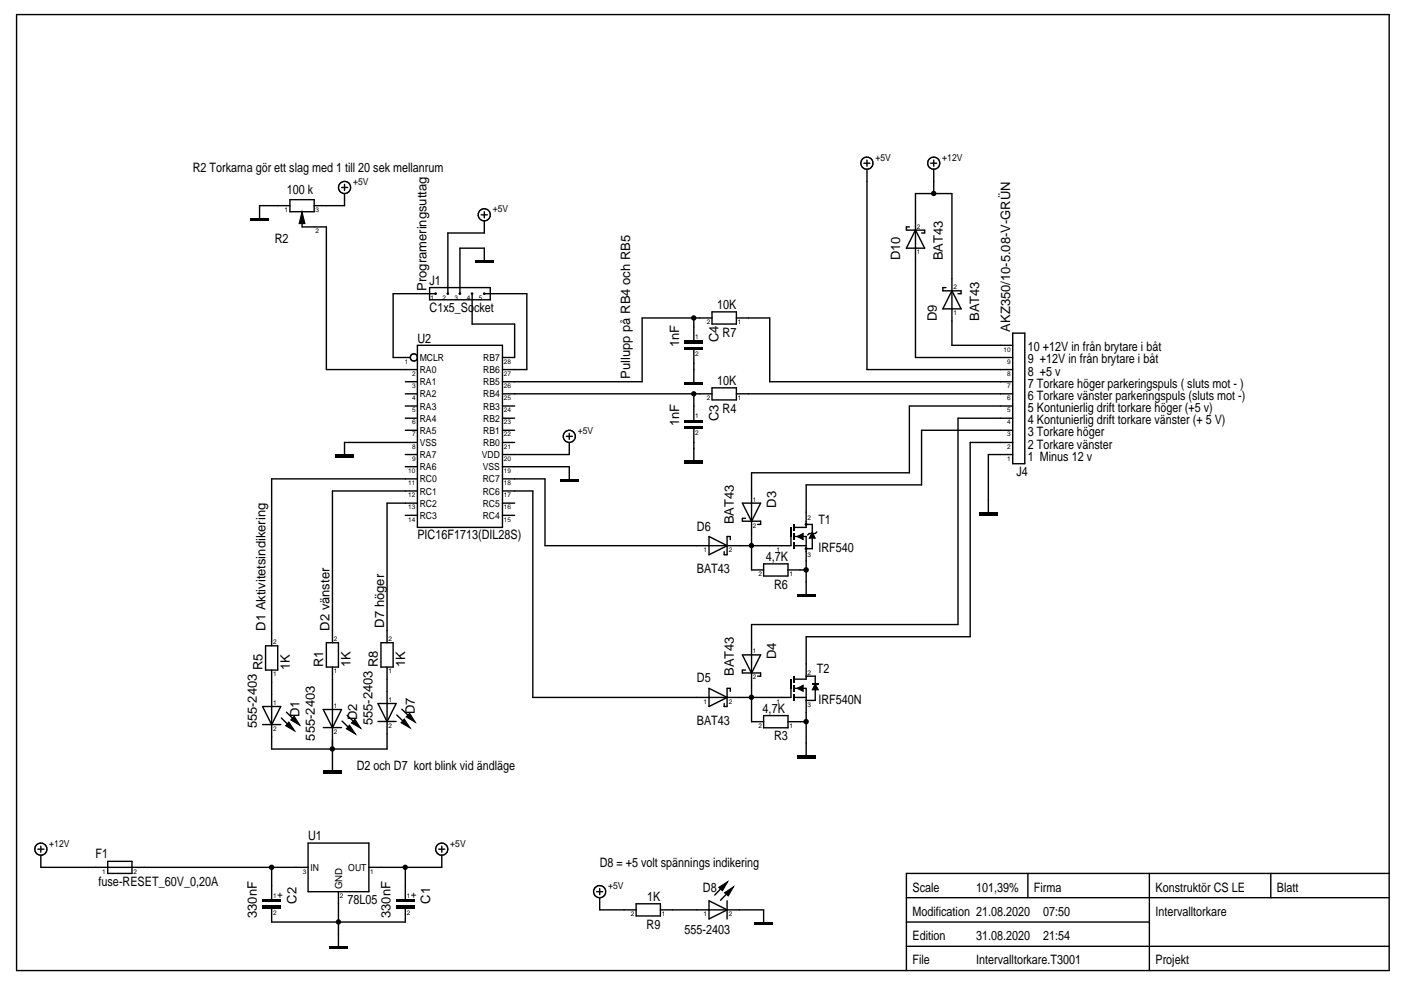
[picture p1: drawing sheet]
<svg xmlns="http://www.w3.org/2000/svg" width="297mm" height="210mm" viewBox="0 0 297 210" stroke-linecap="round" stroke-linejoin="round" font-family="sans-serif">
<g fill="none" stroke="#000" stroke-width=".3">
<path d="M3.5 3.1h291v202.7h-291zM72.4 39.8h1.3M73 39.1v1.3M183.2 34.6h1.2M183.8 34v1.2M183.8 35.9v42.5h30.9M197.3 34.6h1.3M198 34v1.2M198 35.9v5.1M61.5 43.6h-6.5v2.6M61.5 42.3h5.1v2.6h-5.1zM64.1 47.2v.9h5.1v30.3h19.3"/>
<path d="M73 41v2.6h-6.4M102 45.6h1.3M102.7 44.9v1.3M102.7 46.8v2.6h-7.7v12.9M102.7 55.2v-2.6h-5.2v9.7M192.8 48.1h-.6v.7h3.8v.6h-.6M194.1 48.8l1.9 3.8h-3.8zM88.5 73.2h18v38.6h-18zM91.1 61h12.8v2.6h-12.8zM92.4 62.3h-9v13.5h3.6M100.1 62.3v6.4h9v7.1h-2.6M102.7 62.3h9v16.1h-5.2"/>
<path d="M147.1 67.4v4.8M147.1 74.2v6.7M151 67.4h-14.9v13.5h-29.6M151 66.1h5.1v2.6h-5.1zM156.1 67.4h7.1v13.5h51.5M200.6 61h-.7v.7h3.9v.6h-.7M201.8 61.6l2 3.9h-3.9zM214.7 73.2h-12.9v-32.2h-7.7v34.8h20.6M214.7 70.6h2.6v27.7h-2.6zM85.9 80.9h2.6M85.9 83.5h2.6M85.9 86.1h2.6"/>
<path d="M85.9 88.7h2.6M85.9 91.2h2.6M85.9 96.4h2.6M85.9 99h2.6M88.5 93.8h-15.5v2.6M106.5 99h14.2v2.5M106.5 83.5h44.5M106.5 86.1h2.6M106.5 88.7h2.6M106.5 91.2h2.6M106.5 93.8h2.6M120.1 92.5h1.2"/>
<path d="M120.7 91.9v1.3M120.7 93.8v2.6h-14.2M147.1 83.5v5.5M147.1 90.9v6.8M151 82.2h5.1v2.6h-5.1zM156.1 83.5h58.6M214.7 96.4h-5.2v12.2M214.7 91.2h-19.3v11.6h-24.5v9h-2.6M214.7 93.8h-9v41.2h-34.8v9h-2.6M214.7 86.1h-21.9v14.1h-33.5v20.6h2.6M214.7 88.7h-11.6v43.7h-43.8v20.6h2.6M85.9 109.3h2.6"/>
<path d="M88.5 104.1h-18v32.2M88.5 106.7h-6.4v29.6M88.5 101.5h-30.9v35.4M106.5 101.5h9v14.2h52.2v-2M106.5 104.1h6.5v43.8h54.7v-2M106.5 106.7h2.6M106.5 109.3h2.6M150.3 113.7l3.9 2-3.9 1.9zM154.8 114.4v-.7h-.6v3.9h-.7v-.6M157.4 106.7h3.9l-2 3.8zM158.1 109.9h-.7v.6h3.9v.7h-.7M161.9 119.5h5.2v2.6h-5.2z"/>
<path d="M168.3 113.7h2.6v12.3M168.3 115.7h2.6M170.9 111.2h1.3v5.1h-1.3M173.2 112.8l-.4 .3h-1.2l-.4 .3M56.3 136.9h2.6v5.2h-2.6zM69.2 136.3h2.6v5.1h-2.6zM80.8 136.3h2.6v5.1h-2.6zM157.4 138.9h3.9l-2 3.8zM167.1 120.8h3.8M55.7 149.8h3.8l-1.9 3.8zM55.7 153.6h3.8M59.6 152.2l2 1.9"/>
<path d="M60.7 151l1.9 1.8M68.5 154.3h3.9M68.5 150.4h3.9l-1.9 3.9zM70.5 141.4v21.9M72.5 152.9l1.9 1.8M73.6 151.7l1.9 1.8M80.1 153h3.9M80.1 149.2h3.9l-1.9 3.8zM82.1 141.4v17.4h-24.5v-16.7M84.1 151.6l1.9 1.8M85.2 150.4l1.9 1.8M150.3 145.9l3.9 2-3.9 1.9z"/>
<path d="M154.8 146.6v-.7h-.6v3.9h-.7v-.6M158.1 142.1h-.7v.6h3.9v.7h-.7M161.9 151.7h5.2v2.6h-5.2zM167.1 153h3.8M168.3 145.9h2.6v14.2M168.3 147.9h2.6M170.9 143.4h1.9v1.6M172.8 145.9v2.6h-1.9M8.7 179.4v1.3M65.3 178.8h12.9v10.3h-12.9zM93.7 179.4v1.3M8 180h1.3"/>
<path d="M8.7 181.3v2.6h56.6M22.8 182.6h5.2v2.6h-5.2zM57.6 192.6v2.9h28.3v-2.9M57.6 183.9v6.8M71.8 189.1v11.5M85.9 183.9v6.8M93 180h1.3M93.7 181.3v2.6h-15.5M126.5 189.1h1.3M127.1 188.4v1.3M127.1 190.3v2.6h7.8M134.9 191.6h5.1v2.6h-5.1z"/>
<path d="M140 192.9h21.9v2.6M150.3 191l3.9 1.9-3.9 1.9zM153.4 187.9l-1.9 1.9M154.2 191v3.8M154.6 189l-1.8 1.9M192.2 195.5h51.5M192.2 190.3h102.3M217.9 185.2v5.1M243.7 185.2v20.6M269.4 185.2v5.1M294.5 185.2h-102.3v20.6M192.2 200.6h102.3"/>
<circle cx="73.1" cy="39.8" r="1.29"/>
<circle cx="183.8" cy="34.6" r="1.29"/>
<circle cx="198" cy="34.6" r="1.28"/>
<circle cx="102.7" cy="45.5" r="1.29"/>
<circle cx="87.8" cy="75.8" r=".76"/>
<circle cx="120.7" cy="92.5" r="1.29"/>
<circle cx="8.7" cy="180" r="1.29"/>
<circle cx="93.7" cy="180.1" r="1.28"/>
<circle cx="127.1" cy="189" r="1.29"/>
</g>
<g fill="#000">
<path d="M53.1 46.2h3.9v.6h-3.9zM100.7 55.2h3.9v.6h-3.9zM145.2 73.5h3.8v.7h-3.8zM145.2 72.2h3.8v.7h-3.8zM71.1 96.4h3.9v.6h-3.9zM145.2 97.7h3.8v.6h-3.8zM145.2 80.9h3.8v.7h-3.8zM145.2 90.3h3.8v.6h-3.8zM145.2 89h3.8v.6h-3.8zM118.8 101.5h3.8v.7h-3.8zM167.6 111.8h.3v1.9h-.3zM168.2 115h.3v1.3h-.3z"/>
<path d="M168.2 113.1h.3v1.3h-.3zM168.2 111.2h.3v1.3h-.3zM207.6 108.6h3.9v.7h-3.9zM169 126h3.8v.6h-3.8zM167.6 144h.3v1.9h-.3zM168.2 147.2h.3v1.3h-.3zM168.2 145.3h.3v1.3h-.3zM168.2 143.4h.3v1.3h-.3zM172.2 144.8h1.3v.3h-1.3zM68.5 163.3h3.9v.7h-3.9zM169 160.1h3.8v.6h-3.8zM55.7 191.9h3.8v.7h-3.8z"/>
<path d="M55.7 190.7h3.8v.6h-3.8zM84 191.9h3.9v.7h-3.9zM84 190.7h3.9v.6h-3.9zM160 195.5h3.9v.6h-3.9zM69.8 200.6h3.9v.7h-3.9z"/>
<circle cx="198" cy="41" r=".58"/>
<circle cx="92.4" cy="62.3" r=".29"/>
<circle cx="94.9" cy="62.3" r=".29"/>
<circle cx="97.5" cy="62.3" r=".29"/>
<circle cx="100.1" cy="62.3" r=".29"/>
<circle cx="102.7" cy="62.3" r=".29"/>
<circle cx="147.1" cy="67.4" r=".57"/>
<circle cx="147.1" cy="83.5" r=".57"/>
<circle cx="159.3" cy="115.7" r=".57"/>
<circle cx="170.9" cy="111.2" r=".32"/>
<circle cx="170.9" cy="116.3" r=".33"/>
<circle cx="170.9" cy="120.8" r=".58"/>
<circle cx="70.5" cy="158.8" r=".57"/>
<circle cx="159.3" cy="147.8" r=".57"/>
<circle cx="170.9" cy="153" r=".58"/>
<circle cx="57.6" cy="183.9" r=".58"/>
<circle cx="71.8" cy="195.5" r=".57"/>
<circle cx="85.9" cy="183.9" r=".57"/>
</g>
<g fill="#000" stroke="#000" stroke-width=".21">
<path d="M64 44.9l.7 2.5h-1.3zM169 113.7l1.3-.6v1.3zM172.2 112.8l.6 1.3h-1.2zM61.2 153.1l1.3 1.9-1.9-1.1zM62.4 151.8l1.2 2-2-1.1zM74.1 153.7l1.3 2-2-1.2zM75.2 152.5l1.3 1.9-2-1.1zM85.7 152.4l1.3 2-2-1.2zM86.8 151.2l1.3 1.9-2-1.1zM169 145.9l1.3-.6v1.3zM172.8 145l.7 1.3h-1.3zM152.4 188.2l1.9-1.3-1.1 2z"/>
<path d="M153.6 189.3l1.9-1.3-1.1 2z"/>
</g>
<g font-size="2.8">
<text x="40.9" y="36.5">R2 Torkarna gör ett slag med 1 till 20 sek mellanrum</text>
<text x="60.8" y="41">100 k</text>
<text x="58.3" y="51.4">R2</text>
<text x="190.9" y="55.2" transform="rotate(-90 190.9 55.2)">D10</text>
<text x="199.9" y="55.2" transform="rotate(-90 199.9 55.2)">BAT43</text>
<text x="90.4" y="61.6" transform="rotate(-90 90.4 61.6)">Programeringsuttag</text>
<text x="91.1" y="60.3">J1</text>
<text x="152" y="65.6">10K</text>
<text x="91.1" y="66.1">C1x5_Socket</text>
<text x="153.2" y="71.4">R7</text>
<text x="198.6" y="68.1" transform="rotate(-90 198.6 68.1)">D9</text>
<text x="207.6" y="68.1" transform="rotate(-90 207.6 68.1)">BAT43</text>
<text x="214.2" y="70.3" transform="rotate(-90 214.2 70.3)">AKZ350/10-5.08-V-GRÜN</text>
<text x="88.5" y="72.7">U2</text>
<text x="144" y="73.7" transform="rotate(-90 144 73.7)">1nF</text>
<text x="152.4" y="72.5" transform="rotate(-90 152.4 72.5)">C4</text>
<text x="217.9" y="77.1">9 +12V in från brytare i båt</text>
<text x="217.9" y="74.5">10 +12V in från brytare i båt</text>
<text x="133.6" y="80.3" transform="rotate(-90 133.6 80.3)">Pullupp på RB4 och RB5</text>
<text x="152" y="81.7">10K</text>
<text x="217.9" y="82.2">7 Torkare höger parkeringspuls ( sluts mot - )</text>
<text x="217.9" y="79.7">8 +5 v</text>
<text x="152.4" y="89.3" transform="rotate(-90 152.4 89.3)">C3</text>
<text x="153.2" y="87.5">R4</text>
<text x="217.9" y="84.8">6 Torkare vänster parkeringspuls (sluts mot -)</text>
<text x="217.9" y="87.4">5 Kontunierlig drift torkare höger (+5 v)</text>
<text x="217.9" y="89.9">4 Kontunierlig drift torkare vänster (+ 5 V)</text>
<text x="144" y="90.4" transform="rotate(-90 144 90.4)">1nF</text>
<text x="217.9" y="95.1">2 Torkare vänster</text>
<text x="217.9" y="92.5">3 Torkare höger</text>
<text x="215.5" y="101">J4</text>
<text x="217.9" y="97.7">1 Minus 12 v</text>
<text x="164.6" y="107.6" transform="rotate(-90 164.6 107.6)">D3</text>
<text x="147.7" y="112.5">D6</text>
<text x="155.6" y="111.2" transform="rotate(-90 155.6 111.2)">BAT43</text>
<text x="173.5" y="111.2">T1</text>
<text x="88.5" y="114.4">PIC16F1713(DIL28S)</text>
<text x="162.3" y="119">4,7K</text>
<text x="173.5" y="117">IRF540</text>
<text x="147.7" y="121.5">BAT43</text>
<text x="164.1" y="124.8">R6</text>
<text x="56.3" y="133.7" transform="rotate(-90 56.3 133.7)">D1 Aktivitetsindikering</text>
<text x="69.8" y="133.7" transform="rotate(-90 69.8 133.7)">D2 vänster</text>
<text x="81.4" y="133.1" transform="rotate(-90 81.4 133.1)">D7 höger</text>
<text x="55.7" y="142.1" transform="rotate(-90 55.7 142.1)">R5</text>
<text x="61.5" y="142.1" transform="rotate(-90 61.5 142.1)">1K</text>
<text x="68.5" y="141.4" transform="rotate(-90 68.5 141.4)">R1</text>
<text x="74.3" y="141.4" transform="rotate(-90 74.3 141.4)">1K</text>
<text x="80.1" y="141.4" transform="rotate(-90 80.1 141.4)">R8</text>
<text x="85.9" y="141.4" transform="rotate(-90 85.9 141.4)">1K</text>
<text x="155.6" y="143.3" transform="rotate(-90 155.6 143.3)">BAT43</text>
<text x="164.6" y="139.8" transform="rotate(-90 164.6 139.8)">D4</text>
<text x="173.2" y="142.7">T2</text>
<text x="147.7" y="144.7">D5</text>
<text x="173.5" y="149.2">IRF540N</text>
<text x="54.5" y="154.5" transform="rotate(-90 54.5 154.5)">555-2403</text>
<text x="63.5" y="152" transform="rotate(-90 63.5 152)">D1</text>
<text x="75.7" y="152.7" transform="rotate(-90 75.7 152.7)">D2</text>
<text x="79" y="153.8" transform="rotate(-90 79 153.8)">555-2403</text>
<text x="88" y="151.4" transform="rotate(-90 88 151.4)">D7</text>
<text x="147.7" y="153.6">BAT43</text>
<text x="161.7" y="151.2">4,7K</text>
<text x="66.7" y="157" transform="rotate(-90 66.7 157)">555-2403</text>
<text x="164.1" y="157">R3</text>
<text x="75.6" y="163.3">D2 och D7 kort blink vid ändläge</text>
<text x="65.3" y="178.1">U1</text>
<text x="20.3" y="182">F1</text>
<text x="127.1" y="183.9">D8 = +5 volt spännings indikering</text>
<text x="20.9" y="187.8">fuse-RESET_60V_0,20A</text>
<text x="62.8" y="191.6" transform="rotate(-90 62.8 191.6)">C2</text>
<text x="73.7" y="191.6">78L05</text>
<text x="91.2" y="191.6" transform="rotate(-90 91.2 191.6)">C1</text>
<text x="137.2" y="191.1">1K</text>
<text x="149" y="189.1">D8</text>
<text x="193.5" y="189.1">Scale</text>
<text x="207" y="189.1">101,39%</text>
<text x="219.2" y="189.1">Firma</text>
<text x="245" y="189.1">Konstruktör CS LE</text>
<text x="270.7" y="189.1">Blatt</text>
<text x="54.5" y="194.6" transform="rotate(-90 54.5 194.6)">330nF</text>
<text x="82.8" y="194.6" transform="rotate(-90 82.8 194.6)">330nF</text>
<text x="137.1" y="196.9">R9</text>
<text x="193.5" y="194.2">Modification 21.08.2020</text>
<text x="221.1" y="194.2">07:50</text>
<text x="245" y="194.2">Intervalltorkare</text>
<text x="145.2" y="198.1">555-2403</text>
<text x="193.5" y="199.3">Edition</text>
<text x="207" y="199.3">31.08.2020</text>
<text x="221.1" y="199.3">21:54</text>
<text x="193.5" y="204.5">File</text>
<text x="207" y="204.5">Intervalltorkare.T3001</text>
<text x="245" y="204.5">Projekt</text>
</g>
<g font-size="2.1">
<text x="185.6" y="34.1">+5V</text>
<text x="199.8" y="34.1">+12V</text>
<text x="74.8" y="39.2">+5V</text>
<text x="104.5" y="45">+5V</text>
<text x="89" y="76.5">MCLR</text>
<text x="102.5" y="76.5">RB7</text>
<text x="89" y="81.7">RA1</text>
<text x="89" y="79.1">RA0</text>
<text x="102.5" y="81.7">RB5</text>
<text x="102.5" y="79.1">RB6</text>
<text x="89" y="89.4">RA4</text>
<text x="89" y="86.8">RA3</text>
<text x="89" y="84.3">RA2</text>
<text x="102.5" y="89.4">RB2</text>
<text x="102.5" y="86.8">RB3</text>
<text x="102.5" y="84.3">RB4</text>
<text x="89" y="94.6">VSS</text>
<text x="89" y="92">RA5</text>
<text x="102.5" y="94.6">RB0</text>
<text x="102.5" y="92">RB1</text>
<text x="122.5" y="92">+5V</text>
<text x="89" y="99.7">RA6</text>
<text x="89" y="97.1">RA7</text>
<text x="102.2" y="97.1">VDD</text>
<text x="102.4" y="99.7">VSS</text>
<text x="89" y="107.4">RC2</text>
<text x="89" y="104.9">RC1</text>
<text x="89" y="102.3">RC0</text>
<text x="102.4" y="107.4">RC5</text>
<text x="102.4" y="104.9">RC6</text>
<text x="102.4" y="102.3">RC7</text>
<text x="89" y="110">RC3</text>
<text x="102.4" y="110">RC4</text>
<text x="10.5" y="179.5">+12V</text>
<text x="95.5" y="179.5">+5V</text>
<text x="65.8" y="184.7">IN</text>
<text x="73.9" y="184.7">OUT</text>
<text x="60" y="190.4" transform="rotate(-90 60 190.4)">+</text>
<text x="72.5" y="188.6" transform="rotate(-90 72.5 188.6)">GND</text>
<text x="88.3" y="190.4" transform="rotate(-90 88.3 190.4)">+</text>
<text x="128.9" y="188.5">+5V</text>
</g>
<g font-size="1.4">
<text x="60.3" y="44.9">1</text>
<text x="66.9" y="44.9">3</text>
<text x="66.9" y="49.4">2</text>
<text x="194.4" y="48.5">2</text>
<text x="194.4" y="53.9">1</text>
<text x="91.2" y="63.6">1</text>
<text x="93.8" y="63.6">2</text>
<text x="96.4" y="63.6">3</text>
<text x="99" y="63.6">4</text>
<text x="101.5" y="63.6">5</text>
<text x="202.1" y="61.3">2</text>
<text x="147.4" y="71.9">1</text>
<text x="149.8" y="68.7">2</text>
<text x="156.4" y="68.7">1</text>
<text x="202.1" y="66.8">1</text>
<text x="85.9" y="77.1">1</text>
<text x="106.8" y="77.1">28</text>
<text x="147.4" y="75.5">2</text>
<text x="212.8" y="74.5">10</text>
<text x="213.6" y="77.1">9</text>
<text x="87.4" y="82.3">3</text>
<text x="87.4" y="79.7">2</text>
<text x="106.8" y="82.3">26</text>
<text x="106.8" y="79.7">27</text>
<text x="213.6" y="79.7">8</text>
<text x="213.6" y="82.3">7</text>
<text x="87.4" y="90">6</text>
<text x="87.4" y="87.4">5</text>
<text x="87.4" y="84.8">4</text>
<text x="106.8" y="90">23</text>
<text x="106.8" y="87.4">24</text>
<text x="106.8" y="84.8">25</text>
<text x="147.4" y="88.7">1</text>
<text x="149.8" y="84.8">2</text>
<text x="156.4" y="84.8">1</text>
<text x="213.6" y="84.8">6</text>
<text x="213.6" y="87.4">5</text>
<text x="213.6" y="90">4</text>
<text x="87.4" y="95.1">8</text>
<text x="87.4" y="92.5">7</text>
<text x="106.8" y="95.1">21</text>
<text x="106.8" y="92.5">22</text>
<text x="147.4" y="92.2">2</text>
<text x="213.6" y="92.5">3</text>
<text x="213.6" y="95.1">2</text>
<text x="86.6" y="100.3">10</text>
<text x="87.4" y="97.7">9</text>
<text x="106.8" y="100.3">19</text>
<text x="106.8" y="97.7">20</text>
<text x="213.6" y="97.7">1</text>
<text x="86.6" y="108">13</text>
<text x="86.6" y="105.4">12</text>
<text x="86.6" y="102.8">11</text>
<text x="106.8" y="108">16</text>
<text x="106.8" y="105.4">17</text>
<text x="106.8" y="102.8">18</text>
<text x="159.6" y="106.4">1</text>
<text x="86.6" y="110.6">14</text>
<text x="106.8" y="110.6">15</text>
<text x="159.6" y="111.9">2</text>
<text x="171.2" y="110.3">2</text>
<text x="149.2" y="117">1</text>
<text x="154.5" y="117">2</text>
<text x="164.7" y="117">1</text>
<text x="171.2" y="118.2">3</text>
<text x="160.8" y="122.2">2</text>
<text x="167.4" y="122.2">1</text>
<text x="57.9" y="136.6">2</text>
<text x="70.8" y="136">2</text>
<text x="82.4" y="136">2</text>
<text x="57.9" y="143.4">1</text>
<text x="70.8" y="142.7">1</text>
<text x="82.4" y="142.7">1</text>
<text x="159.6" y="138.6">1</text>
<text x="171.2" y="143.1">2</text>
<text x="57.9" y="149.5">1</text>
<text x="82.4" y="148.8">1</text>
<text x="149.2" y="149.2">1</text>
<text x="154.5" y="149.2">2</text>
<text x="159.6" y="144">2</text>
<text x="164.7" y="149.2">1</text>
<text x="171.2" y="149.8">3</text>
<text x="57.9" y="155">2</text>
<text x="70.8" y="155.6">2</text>
<text x="70.8" y="150.1">1</text>
<text x="82.4" y="154.3">2</text>
<text x="160.8" y="154.3">2</text>
<text x="167.4" y="154.3">1</text>
<text x="21.7" y="185.2">1</text>
<text x="28.3" y="185.2">2</text>
<text x="64.2" y="185.2">3</text>
<text x="78.5" y="185.2">1</text>
<text x="57.9" y="190.4">1</text>
<text x="72.1" y="190.4">2</text>
<text x="86.2" y="190.4">1</text>
<text x="57.9" y="193.9">2</text>
<text x="86.2" y="193.9">2</text>
<text x="133.7" y="194.2">2</text>
<text x="140.3" y="194.2">1</text>
<text x="149.2" y="194.2">1</text>
<text x="154.5" y="194.2">2</text>
</g>
</svg>
